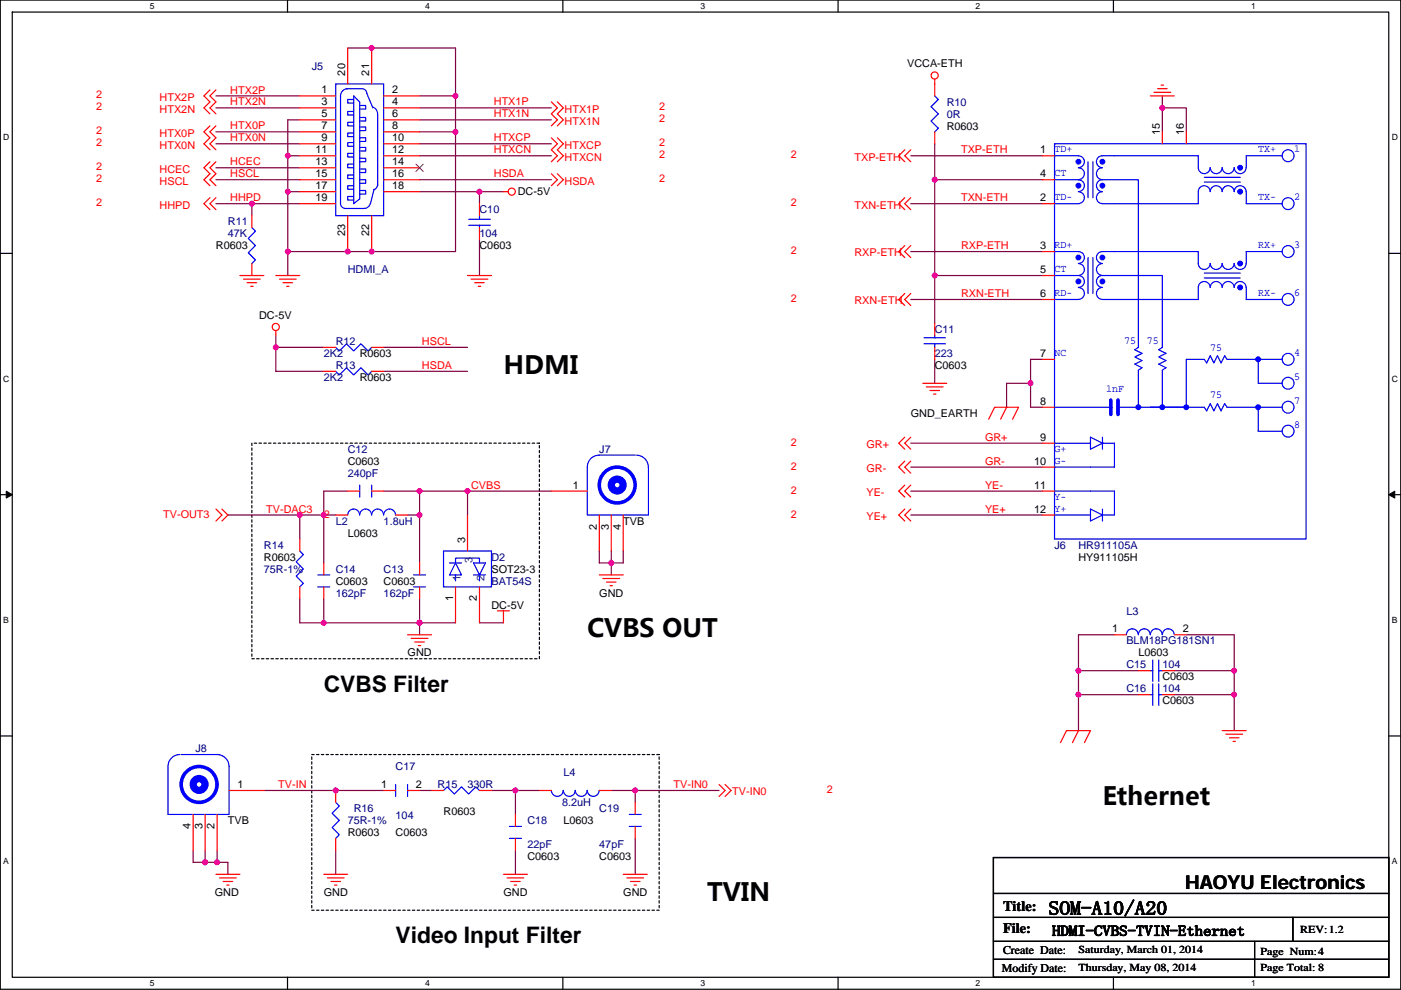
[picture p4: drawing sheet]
<svg xmlns="http://www.w3.org/2000/svg" width="297mm" height="210mm" viewBox="0 0 297 210" stroke-linecap="round" stroke-linejoin="round" font-family="sans-serif">
<path d="M.1 0h296.9v209.8h-296.9zM2.6 2.6h291.8v204.7h-291.8z" fill="none" stroke="#000" stroke-width=".25"/>
<g fill="#fff">
<path d="M31.8 .3h1v2h-1z"/>
<path d="M31.8 207.5h1v2.1h-1z"/>
</g>
<path d="M61 0v2.6M61 207.3v2.5" fill="none" stroke="#000" stroke-width=".25"/>
<g fill="#fff">
<path d="M90.1 .3h1v2h-1z"/>
<path d="M90.1 207.5h1v2.1h-1z"/>
</g>
<path d="M119.3 0v2.6M119.3 207.3v2.5" fill="none" stroke="#000" stroke-width=".25"/>
<g fill="#fff">
<path d="M148.5 .3h1v2h-1z"/>
<path d="M148.5 207.5h1v2.1h-1z"/>
</g>
<path d="M177.7 0v2.6M177.7 207.3v2.5" fill="none" stroke="#000" stroke-width=".25"/>
<g fill="#fff">
<path d="M206.9 .3h1v2h-1z"/>
<path d="M206.9 207.5h1v2.1h-1z"/>
</g>
<path d="M236.1 0v2.6M236.1 207.3v2.5" fill="none" stroke="#000" stroke-width=".25"/>
<g fill="#fff">
<path d="M265.2 .3h1v2h-1z"/>
<path d="M265.2 207.5h1v2.1h-1z"/>
<path d="M.7 28.2h1.3v2h-1.3z"/>
<path d="M295.1 28.2h1.3v2h-1.3z"/>
<path d="M.7 79.3h1.3v2.1h-1.3z"/>
<path d="M295.1 79.3h1.3v2.1h-1.3z"/>
</g>
<path d="M.1 53.7h2.5M294.4 53.7h2.6" fill="none" stroke="#000" stroke-width=".25"/>
<g fill="#fff">
<path d="M.7 130.5h1.2v2h-1.2z"/>
<path d="M295.1 130.5h1.2v2h-1.2z"/>
</g>
<path d="M.1 104.9h2.5M294.4 104.9h2.6" fill="none" stroke="#000" stroke-width=".25"/>
<path d="M1.3 104.2l1.3 .7-1.3 .7zM294.4 104.9l1.3-.7v1.4z" fill="#000" stroke="#000" stroke-width=".21"/>
<g fill="#fff">
<path d="M.7 181.7h1.2v2h-1.2z"/>
<path d="M295.1 181.7h1.2v2h-1.2z"/>
</g>
<path d="M.1 156.1h2.5M294.4 156.1h2.6M210.6 181.9h83.8v25.4h-83.8zM210.6 189.5h83.8M210.6 194.6h83.8M210.6 199.7h83.8M266 199.7v7.6M274.1 194.6v5.1M210.6 203.5h83.8" fill="none" stroke="#000" stroke-width=".25"/>
<path d="M53.4 94h61v45.7h-61zM66.1 160h73.7v33.1h-73.7z" fill="none" stroke="#000" stroke-width=".25" stroke-dasharray=".5 .5"/>
<g fill="none" stroke="#800040" stroke-width=".25">
<path d="M73.7 10.2h22.9v10.1M45.8 30.5h17.8M45.8 28h17.8M45.8 22.9h17.8M45.8 20.3h17.8M45.8 38.1h17.8M45.8 35.6h17.8M61 33v7.7h2.6M61 33h2.6M63.6 25.4h-2.6v7.6M89 20.3h7.6M89 28h7.6"/>
<path d="M89 30.5h27.9M89 33h27.9M89 22.9h27.9M89 25.4h27.9M89 38.1h27.9M96.6 28v25.4h-35.6M96.6 20.3v7.7M193.1 33h27.9M198.2 38.1h22.8M198.2 30.5v7.6M198.2 38.1v20.3M246.4 22.9v5.1"/>
<path d="M246.4 20.3v2.6h5.1v5.1M45.8 43.2h7.6M53.4 43.2v2.5M53.4 43.2h10.2M61 40.7v12.7M61 53.4v5M89 40.7h12.7M101.7 40.7h5M101.7 40.7v2.5M101.7 50.8v7.6M193.1 43.2h27.9M193.1 53.4h27.9"/>
<path d="M198.2 58.4h22.8M198.2 58.4v10.2M58.5 73.7v5.1h10.1M58.5 71.1v2.6M58.5 73.7h10.1M81.3 73.7h17.8M81.3 78.8h17.8M193.1 63.5h27.9M198.2 76.2v5.1M221 76.2h-2.5v5.1M193.1 94h27.9M193.1 99.1h27.9"/>
<path d="M218.5 81.3v5.1h2.5M218.5 81.3h-5.1v5.1M48.3 109.2h15.3M63.6 109.2h5M63.6 109.2v5.1M68.6 109.2h2.6M68.6 109.2v10.2M73.7 104.2h-5.1v5M81.3 104.2h7.7M86.4 109.2h2.6M89 109.2v10.2M89 104.2v5"/>
<path d="M89 104.2h10.1M99.1 104.2h17.8M99.1 104.2v5M127.1 116.9v2.5h2.5M129.6 116.9v2.5M129.6 119.4v2.5M132.1 116.9v2.5h-2.5M193.1 104.2h27.9M193.1 109.2h27.9M63.6 127v5.1h5M68.6 127v5.1M68.6 132.1h20.4"/>
<path d="M89 132.1h7.6M89 132.1v2.5M89 127v5.1M101.7 132.1h5M236.3 134.6h-7.6v7.7M251.5 134.6h10.2v7.7M228.7 142.3v5M228.7 147.3v7.7M228.7 147.3h12.7M228.7 142.3h12.7M249 147.3h12.7M249 142.3h12.7"/>
<path d="M261.7 142.3v5M261.7 147.3v7.7M56.2 167.7h25.1M89 167.7h2.5M104.2 167.7h5.1M109.3 167.7h5.1M109.3 167.7v5M129.6 167.7h5.1M134.7 167.7v2.5M134.7 177.8v7.6M134.7 167.7h17.8M41 180.4v2.5h2.5"/>
<path d="M43.5 180.4v2.5M43.5 182.9h2.5M46 182.9h2.3v2.5M46 180.4v2.5M71.2 180.4v5M109.3 180.4v5"/>
</g>
<g fill="#f0f" stroke="#f0f" stroke-width=".25">
<circle cx="198.2" cy="38.1" r=".5"/>
<circle cx="198.2" cy="58.4" r=".5"/>
<circle cx="218.5" cy="81.3" r=".5"/>
<circle cx="246.4" cy="22.9" r=".5"/>
<circle cx="73.7" cy="53.3" r=".5"/>
<circle cx="61" cy="40.6" r=".5"/>
<circle cx="96.6" cy="20.3" r=".5"/>
<circle cx="61" cy="53.3" r=".5"/>
<circle cx="96.6" cy="27.9" r=".5"/>
<circle cx="78.8" cy="10.2" r=".5"/>
<circle cx="61" cy="33" r=".5"/>
<circle cx="78.8" cy="53.3" r=".5"/>
<circle cx="101.6" cy="40.6" r=".5"/>
<circle cx="53.4" cy="43.2" r=".5"/>
<circle cx="58.5" cy="73.7" r=".5"/>
<circle cx="228.6" cy="147.3" r=".5"/>
<circle cx="261.7" cy="147.3" r=".5"/>
<circle cx="261.7" cy="142.2" r=".5"/>
<circle cx="228.6" cy="142.2" r=".5"/>
<circle cx="63.5" cy="109.2" r=".5"/>
<circle cx="99.1" cy="104.1" r=".5"/>
<circle cx="88.9" cy="109.2" r=".5"/>
<circle cx="68.6" cy="109.2" r=".5"/>
<circle cx="88.9" cy="132.1" r=".5"/>
<circle cx="68.6" cy="132.1" r=".5"/>
<circle cx="88.9" cy="104.1" r=".5"/>
<circle cx="129.6" cy="119.4" r=".5"/>
<circle cx="134.7" cy="167.6" r=".5"/>
<circle cx="71.2" cy="167.6" r=".5"/>
<circle cx="109.3" cy="167.6" r=".5"/>
<circle cx="46" cy="182.9" r=".5"/>
<circle cx="43.5" cy="182.9" r=".5"/>
</g>
<g fill="none" stroke="#f00" stroke-width=".25">
<path d="M44.5 19.1l-1.3 1.2 1.3 1.3-1.3 1.3 1.3 1.3M45.8 19.1l-1.3 1.2 1.3 1.3-1.3 1.3 1.3 1.3M73.7 10.2v7.6M78.8 10.2v7.6M198.2 16.8v3.5M244.7 19.6h3.5M245.4 18.8h2.1M246.2 18.1h.5M44.5 26.7l-1.3 1.3 1.3 1.2-1.3 1.3 1.3 1.3M44.5 34.3l-1.3 1.3 1.3 1.3-1.3 1.2 1.3 1.3M45.8 26.7l-1.3 1.3 1.3 1.2-1.3 1.3 1.3 1.3M45.8 34.3l-1.3 1.3 1.3 1.3-1.3 1.2 1.3 1.3"/>
<path d="M63.6 20.3h7.6M63.6 22.9h7.6M63.6 25.4h7.6M63.6 28h7.6M63.6 30.5h7.6M63.6 33h7.6M63.6 35.6h7.6M63.6 38.1h7.6M81.3 20.3h7.7M81.3 22.9h7.7M81.3 25.4h7.7M81.3 28h7.7"/>
<path d="M81.3 30.5h7.7M81.3 33h7.7M81.3 35.6h7.7M81.3 38.1h7.7M116.9 21.6l1.3 1.3-1.3 1.3 1.3 1.2-1.3 1.3M116.9 29.2l1.3 1.3-1.3 1.3 1.3 1.2-1.3 1.3M116.9 36.9l1.3 1.2-1.3 1.3M118.2 21.6l1.2 1.3-1.2 1.3 1.2 1.2-1.2 1.3M118.2 29.2l1.2 1.3-1.2 1.3 1.2 1.2-1.2 1.3M118.2 36.9l1.2 1.2-1.2 1.3M191.8 31.8l-1.2 1.2 1.2 1.3M193.1 31.8l-1.3 1.2 1.3 1.3"/>
<path d="M198.2 28v2.5M221 33h2.6M221 38.1h2.6M243.9 20.3h5.1M246.4 28v2.5M251.5 28v2.5M44.5 41.9l-1.3 1.3 1.3 1.3M45.8 41.9l-1.3 1.3 1.3 1.3M50.9 58.4h5M51.6 59.2h3.6M52.4 60h2M53.4 45.7v2.6"/>
<path d="M53.4 55.9v2.5M58.5 58.4h5.1M59.2 59.2h3.6M60 60h2M63.6 40.7h7.6M63.6 43.2h7.6M73.7 45.7v7.7M78.8 45.7v7.7M81.3 40.7h7.7M99.1 58.4h5.1M99.9 59.2h3.5M100.6 60h2.1"/>
<path d="M101.7 48.3v2.5M101.7 43.2v2.5M106.7 40.7h1.1M191.8 41.9l-1.2 1.3 1.2 1.3M191.8 52.1l-1.2 1.3 1.2 1.2M193.1 41.9l-1.3 1.3 1.3 1.3M193.1 52.1l-1.3 1.3 1.3 1.2M221 43.2h2.6M221 53.4h2.6M221 58.4h2.6M53.1 60.7h.6M58.5 70.1v1"/>
<path d="M60.8 60.7h.5M68.6 73.7h2.6M68.6 78.8h2.6M78.8 73.7h2.5M78.8 78.8h2.5M101.4 60.7h.5M191.8 62.3l-1.2 1.2 1.2 1.3M193.1 62.3l-1.3 1.2 1.3 1.3M198.2 68.6v2.5M198.2 73.7v2.5M221 76.2h2.6M221 63.5h2.6"/>
<path d="M191.8 92.7l-1.2 1.3 1.2 1.3M191.8 97.8l-1.2 1.3 1.2 1.3M193.1 92.7l-1.3 1.3 1.3 1.3M193.1 97.8l-1.3 1.3 1.3 1.3M195.6 81.3h5.1M196.4 82.1h3.6M197.2 82.8h2M197.9 83.6h.5M209.6 88.9l1.3-2.5h5.1l-1.3 2.5M213.4 86.4l-1.3 2.5M221 86.4h2.6M221 94h2.6"/>
<path d="M221 99.1h2.6M45.8 108l1.3 1.2-1.3 1.3M47.1 108l1.2 1.2-1.2 1.3M63.6 114.3v2.6M68.6 119.4v2.5M71.2 109.2h2.5M73.7 104.2h2.6M78.8 104.2h2.5M83.9 109.2h2.5M89 119.4v2.5M99.1 109.2v7.7M116.9 104.2h7.6"/>
<path d="M127.1 109.2v7.7M129.6 109.2v7.7M132.1 109.2v7.7M191.8 102.9l-1.2 1.3 1.2 1.2M191.8 108l-1.2 1.2 1.2 1.3M193.1 102.9l-1.3 1.3 1.3 1.2M193.1 108l-1.3 1.2 1.3 1.3M221 104.2h2.6M221 109.2h2.6M63.6 124.5v2.5M68.6 124.5v2.5M86.4 134.6h5.1"/>
<path d="M87.2 135.4h3.5M87.9 136.2h2.1M88.7 136.9h.5M89 124.5v2.5M96.6 124.5v7.6M101.7 124.5v7.6M105.5 129.6h2.5M106.7 129.6v2.5M127.1 121.9h5M127.8 122.7h3.6M128.6 123.5h2M129.3 124.2h.6"/>
<path d="M236.3 134.6h2.5M249 134.6h2.5M224.8 157.5l1.3-2.5h5.1l-1.3 2.5M228.7 155l-1.3 2.5M241.4 147.3h2.5M241.4 142.3h2.5M246.4 147.3h2.6M246.4 142.3h2.6M259.1 155h5.1M259.9 155.7h3.6M260.7 156.5h2M261.4 157.2h.5"/>
<path d="M41 172.7v7.7M43.5 172.7v7.7M46 172.7v7.7M48.6 167.7h7.6M71.2 167.7v2.5M71.2 177.8v2.6M81.3 167.7h2.6M86.4 167.7h2.6M91.5 167.7h2.5M101.7 167.7h2.5M109.3 172.7v2.6M109.3 177.8v2.6"/>
<path d="M114.4 167.7h2.5M127.1 167.7h2.5M134.7 170.2v2.5M134.7 175.3v2.5M152.5 166.4l1.2 1.3-1.2 1.2M153.7 166.4l1.3 1.3-1.3 1.2M45.8 185.4h5.1M46.5 186.2h3.6M47.3 187h2M48.1 187.7h.5M68.6 185.4h5.1M69.4 186.2h3.6"/>
<path d="M70.2 187h2M70.9 187.7h.5M106.7 185.4h5.1M107.5 186.2h3.6M108.3 187h2M109 187.7h.5M132.1 185.4h5.1M132.9 186.2h3.6M133.7 187h2M134.4 187.7h.5"/>
<circle cx="198.2" cy="16" r=".76"/>
<circle cx="108.5" cy="40.6" r=".76"/>
<circle cx="58.5" cy="69.3" r=".76"/>
</g>
<g fill="none" stroke="#00f" stroke-width=".25">
<path d="M71.2 17.8h10.1v27.9h-10.1zM73.5 18.8h3.2a1.01 1.01 0 0 1 1.1 1l1.3 3.1M73.7 18.8a1.51 1.51 0 0 0-1.5 1.8M72.2 20.3v22.9a.98 .98 0 0 0 .8 1M75 20.3l1.3 1.3v20.6l-1.3 1zM75 21.1h-1.3v.8h1.3M75 23.6h-1.3v.8h1.3M75 25.9h-1.3v.8h1.3M75 28.2h-1.3v.8h1.3M75 30.2h-1.3v.8h1.3M75 32.5h-1.3v.8h1.3M75 34.8h-1.3v.8h1.3"/>
<path d="M75 37.1h-1.3v.8h1.3M75 39.4h-1.3v.8h1.3M76.3 22.4h1.2v.7h-1.2M76.3 24.9h1.2v.8h-1.2M76.3 26.9h1.2v.8h-1.2M76.3 29.2h1.2v.8h-1.2M76.3 31.3h1.2v.7h-1.2M76.3 33.5h1.2v.8h-1.2M76.3 35.8h1.2v.8h-1.2M76.3 38.1h1.2v.8h-1.2M79 22.7a1.53 1.53 0 0 1 1 1.4M80 39.1a1.26 1.26 0 0 1-.8 1.2"/>
<path d="M80.1 24.2v15.2M198.2 20.3l.7 .8-1.5 1.5 1.5 1.6-1.5 1.5 1.5 1.5-.7 .8M223.6 30.5h53.3v83.8h-53.3zM223.6 33h5a1.26 1.26 0 0 1 1.3 1.3 1.26 1.26 0 0 1-1.3 1.3 1.27 1.27 0 0 1 1.3 1.2 1.27 1.27 0 0 1-1.3 1.3M223.6 38.1h5.1M228.6 38.1a1.26 1.26 0 0 1 1.3 1.3 1.26 1.26 0 0 1-1.3 1.2 1.27 1.27 0 0 1 1.3 1.3 1.27 1.27 0 0 1-1.3 1.3h-5M230.7 34.3v7.6M231.7 34.3v7.6M233.7 33a1.26 1.26 0 0 0-1.2 1.3 1.26 1.26 0 0 0 1.2 1.3 1.27 1.27 0 0 0-1.2 1.2 1.27 1.27 0 0 0 1.2 1.3 1.27 1.27 0 0 0-1.2 1.3 1.27 1.27 0 0 0 1.2 1.2 1.27 1.27 0 0 0-1.2 1.3 1.27 1.27 0 0 0 1.2 1.3M233.7 38.1h7.7v35.6l-.8 .5 1.5 .8-1.5 .7 1.5 .8-1.5 .7 1.5 .8-.7 .5v7.9M233.7 33h20.4v2.6a1.26 1.26 0 0 0 1.2 1.2 1.26 1.26 0 0 0 1.3-1.2 1.27 1.27 0 0 0 1.2 1.2 1.27 1.27 0 0 0 1.3-1.2 1.27 1.27 0 0 0 1.3 1.2 1.27 1.27 0 0 0 1.3-1.2 1.27 1.27 0 0 0 1.2 1.2 1.27 1.27 0 0 0 1.3-1.2M255.3 37.6h7.7"/>
<path d="M255.3 38.6h7.7M271.8 33h-7.6v2.6M53.4 48.3l.8 .7-1.6 1.6 1.6 1.5-1.6 1.5 1.6 1.5-.8 .8M75 41.7h-1.3v.7h1.3M76.3 40.4h1.2v.8h-1.2M78.5 43.2a1.24 1.24 0 0 1-1.2 1h-4.3M79.3 40.2l-.8 3M99.4 46.5h4.5M99.4 47.8h4.5M101.7 47.8v.5M101.7 45.7v.8M223.6 53.4h5a1.26 1.26 0 0 1 1.3 1.2 1.26 1.26 0 0 1-1.3 1.3"/>
<path d="M223.6 58.4h5a1.26 1.26 0 0 1 1.3 1.3 1.26 1.26 0 0 1-1.3 1.3 1.27 1.27 0 0 1 1.3 1.2 1.27 1.27 0 0 1-1.3 1.3h-5M228.6 55.9a1.26 1.26 0 0 1 1.3 1.3 1.26 1.26 0 0 1-1.3 1.2M230.7 54.6v7.7M231.7 54.6v7.7M233.7 55.9a1.26 1.26 0 0 0-1.2 1.3 1.26 1.26 0 0 0 1.2 1.2M233.7 53.4a1.26 1.26 0 0 0-1.2 1.2 1.26 1.26 0 0 0 1.2 1.3M233.7 58.4a1.26 1.26 0 0 0-1.2 1.3 1.26 1.26 0 0 0 1.2 1.3 1.27 1.27 0 0 0-1.2 1.2 1.27 1.27 0 0 0 1.2 1.3M233.7 53.4h20.4v2.5M233.7 58.4h12.7v15.3l-.7 .5 1.5 .8-1.5 .7 1.5 .8-1.5 .7 1.5 .8-.8 .5v7.9M254.1 55.9a1.27 1.27 0 0 0 1.2 1.3 1.27 1.27 0 0 0 1.3-1.3 1.27 1.27 0 0 0 1.3 1.3 1.27 1.27 0 0 0 1.2-1.3 1.27 1.27 0 0 0 1.3 1.3 1.27 1.27 0 0 0 1.3-1.3 1.26 1.26 0 0 0 1.2 1.3 1.26 1.26 0 0 0 1.3-1.3M255.3 57.9h7.7M255.3 58.9h7.7"/>
<path d="M264.2 40.6a1.27 1.27 0 0 0-1.3-1.2 1.27 1.27 0 0 0-1.2 1.2 1.27 1.27 0 0 0-1.3-1.2 1.27 1.27 0 0 0-1.3 1.2 1.27 1.27 0 0 0-1.3-1.2 1.27 1.27 0 0 0-1.2 1.2 1.26 1.26 0 0 0-1.3-1.2 1.26 1.26 0 0 0-1.2 1.3v2.5h-20.4M264.2 40.7v2.5h7.6M271.8 53.4h-7.6v2.5M71.2 73.7l.7 .7 1.6-1.5 1.5 1.5 1.5-1.5 1.5 1.5 .8-.7M71.2 78.8l.7 .7 1.6-1.5 1.5 1.5 1.5-1.5 1.5 1.5 .8-.7M195.9 72.9h4.6M195.9 71.6h4.6M198.2 71.1v.5M198.2 72.9v.8M264.2 61a1.27 1.27 0 0 0-1.3-1.3 1.27 1.27 0 0 0-1.2 1.3 1.27 1.27 0 0 0-1.3-1.3 1.27 1.27 0 0 0-1.3 1.3 1.27 1.27 0 0 0-1.3-1.3 1.27 1.27 0 0 0-1.2 1.3 1.26 1.26 0 0 0-1.3-1.3 1.26 1.26 0 0 0-1.2 1.3v2.5h-20.4M264.2 61v2.5h7.6M266.8 76.2v5.1h5"/>
<path d="M271.8 76.2h-11.6l-.6-.7-.7 1.5-.8-1.5-.7 1.5-.8-1.5-.8 1.5-.5-.8h-3.8v10.2h-14.5M134.7 96.5h-7.7a2.51 2.51 0 0 0-2.5 2.6v10.1h13v-10.1M134.9 96.5a2.53 2.53 0 0 1 2.6 2.6M223.6 86.4h12.2M223.6 94h7.6M231.2 94v-1.3l2.5 1.3M231.2 94v1.3l2.5-1.3M233.7 92.7v2.6M233.7 94h.3M233.7 94h2.6v5.1h-12.7M243.9 86.4h11.4l.5 .7 .8-1.5 .8 1.5 .7-1.5 .8 1.5 .7-1.5 .6 .8h11.6M266.8 86.4v5.1h5"/>
<path d="M63.6 116.9l.7 .7-1.5 1.5 1.5 1.6-1.5 1.5 1.5 1.5-.7 .8M73.7 109.2a1.26 1.26 0 0 1 1.3-1.2 1.26 1.26 0 0 1 1.2 1.2M76.3 102.9v2.5M76.3 109.2a1.26 1.26 0 0 1 1.2-1.2 1.26 1.26 0 0 1 1.3 1.2M78.8 102.9v2.5M78.8 109.2a1.26 1.26 0 0 1 1.3-1.2 1.26 1.26 0 0 1 1.2 1.2M81.3 109.2a1.26 1.26 0 0 1 1.3-1.2 1.26 1.26 0 0 1 1.3 1.2M94 116.9h10.2v7.6h-10.2zM95.3 119.4h2.6M96.6 119.4l1.3 2.5h-2.6zM96.6 119.4v-1h5.1v1M100.4 119.4h2.5l-1.2 2.5z"/>
<path d="M223.6 109.2h7.6M223.6 104.2h12.7v5h-2.6M231.2 109.2v-1.2l2.5 1.2M231.2 109.2v1.3l2.5-1.3M233.7 108v2.5M67.4 124.5h2.5M67.4 121.9h2.5M87.7 124.5h2.5M87.7 121.9h2.5M96.6 121.9v1.3M100.4 121.9h2.5M101.7 121.9v1.3"/>
<path d="M238.8 134.6a1.26 1.26 0 0 1 1.3-1.2 1.26 1.26 0 0 1 1.2 1.2M241.4 134.6a1.26 1.26 0 0 1 1.2-1.2 1.26 1.26 0 0 1 1.3 1.2 1.27 1.27 0 0 1 1.2-1.2 1.27 1.27 0 0 1 1.3 1.2 1.27 1.27 0 0 1 1.3-1.2 1.27 1.27 0 0 1 1.3 1.2M244.4 140v4.5M245.7 140v4.5M243.9 147.3h.5M243.9 142.3h.5M244.4 145.1v4.5M245.7 145.1v4.5M245.7 147.3h.7M245.7 142.3h.7M38.1 160a2.51 2.51 0 0 0-2.5 2.6v10.1h13v-10.1a2.53 2.53 0 0 0-2.6-2.6h-7.6M71.2 170.2l.7 .8-1.5 1.5 1.5 1.5-1.5 1.5 1.5 1.6-.7 .7"/>
<path d="M83.9 166.4v2.5M86.4 166.4v2.5M94 167.7l.8-.8 1.5 1.5 1.6-1.5 1.5 1.5 1.5-1.5 .8 .8M108 175.3h2.6M108 177.8h2.6M116.9 167.6a1.27 1.27 0 0 0 1.3 1.3 1.27 1.27 0 0 0 1.2-1.3 1.27 1.27 0 0 0 1.3 1.3 1.27 1.27 0 0 0 1.3-1.3 1.27 1.27 0 0 0 1.3 1.3 1.27 1.27 0 0 0 1.2-1.3 1.26 1.26 0 0 0 1.3 1.3 1.26 1.26 0 0 0 1.2-1.3M133.4 172.7h2.6M133.4 175.3h2.6"/>
<circle cx="273.1" cy="33" r="1.26"/>
<circle cx="273.1" cy="53.3" r="1.26"/>
<circle cx="273.1" cy="43.2" r="1.26"/>
<circle cx="273.1" cy="76.2" r="1.26"/>
<circle cx="273.1" cy="63.5" r="1.26"/>
<circle cx="273.1" cy="91.4" r="1.26"/>
<circle cx="273.1" cy="81.3" r="1.26"/>
<circle cx="273.1" cy="86.4" r="1.26"/>
</g>
<g fill="#00f" stroke="#00f" stroke-width=".25">
<circle cx="266.7" cy="76.2" r=".5"/>
<circle cx="266.7" cy="86.4" r=".5"/>
<circle cx="233.7" cy="34.3" r=".5"/>
<circle cx="233.7" cy="39.4" r=".5"/>
<circle cx="228.6" cy="34.3" r=".5"/>
<circle cx="228.6" cy="39.4" r=".5"/>
<circle cx="233.7" cy="54.6" r=".5"/>
<circle cx="233.7" cy="59.7" r=".5"/>
<circle cx="228.6" cy="54.6" r=".5"/>
<circle cx="228.6" cy="59.7" r=".5"/>
<circle cx="262.9" cy="35.6" r=".5"/>
<circle cx="262.9" cy="40.6" r=".5"/>
<circle cx="262.9" cy="55.9" r=".5"/>
<circle cx="262.9" cy="61" r=".5"/>
<circle cx="241.3" cy="86.4" r=".5"/>
<circle cx="251.5" cy="86.4" r=".5"/>
<circle cx="246.4" cy="86.4" r=".5"/>
</g>
<g fill="none" stroke="#00f" stroke-width=".76">
<path d="M235.5 84.9v3M237 84.9v3"/>
<circle cx="130.9" cy="102.9" r="3.8"/>
<circle cx="42.2" cy="166.4" r="3.8"/>
</g>
<g fill="none" stroke="#00f" stroke-width="1.5">
<circle cx="130.9" cy="102.9" r="1.26"/>
<circle cx="42.2" cy="166.4" r="1.26"/>
</g>
<path d="M88.2 34.8l1.5 1.6M89.7 34.8l-1.5 1.6" fill="none" stroke="#804000" stroke-width=".21"/>
<g font-size="5.3">
<text x="106.7" y="79.3">HDMI</text>
<text x="124.5" y="135.2">CVBS OUT</text>
<text x="233.7" y="170.8">Ethernet</text>
<text x="149.9" y="191.1">TVIN</text>
</g>
<g font-size="4.8">
<text x="68.6" y="146.7">CVBS Filter</text>
<text x="83.9" y="200.1">Video Input Filter</text>
</g>
<g font-size="4.1">
<text x="251.3" y="188.5">HAOYU Electronics</text>
<text x="222.3" y="194">SOM-A10/A20</text>
</g>
<g font-size="3">
<text x="212.7" y="193.3">Title:</text>
<text x="212.7" y="197.9">File:</text>
<text x="223.1" y="198.5">HDMI-CVBS-TVIN-Ethernet</text>
</g>
<g font-size="2.5">
<text x="212.7" y="202.4">Create Date:</text>
<text x="212.4" y="206.2">Modify Date:</text>
</g>
<g font-size="2.3" fill="#000080">
<text x="66.1" y="14.8">J5</text>
<text x="200.7" y="22.4">R10</text>
<text x="200.7" y="24.9">0R</text>
<text x="48.3" y="47.8">R11</text>
<text x="101.7" y="45.3">C10</text>
<text x="48.3" y="50.3">47K</text>
<text x="101.7" y="50.3">104</text>
<text x="73.7" y="58">HDMI_A</text>
<text x="198.2" y="70.7">C11</text>
<text x="68.6" y="75.7">2K2</text>
<text x="71.2" y="73.2">R12</text>
<text x="198.2" y="75.7">223</text>
<text x="68.6" y="80.8">2K2</text>
<text x="71.2" y="78.3">R13</text>
<text x="73.7" y="96.1">C12</text>
<text x="73.7" y="101.1">240pF</text>
<text x="127.1" y="96.1">J7</text>
<text x="71.2" y="111.3">L2</text>
<text x="81.3" y="111.3">1.8uH</text>
<text x="55.9" y="116.4">R14</text>
<text x="104.2" y="118.9">D2</text>
<text x="223.6" y="116.4">J6</text>
<text x="228.7" y="116.4">HR911105A</text>
<text x="55.9" y="121.5">75R-1%</text>
<text x="71.2" y="121.5">C14</text>
<text x="81.3" y="121.5">C13</text>
<text x="104.2" y="124">BAT54S</text>
<text x="71.2" y="126.5">162pF</text>
<text x="81.3" y="126.5">162pF</text>
<text x="238.8" y="130.3">L3</text>
<text x="238.8" y="136.7">BLM18PG181SN1</text>
<text x="238.8" y="141.8">C15</text>
<text x="246.4" y="141.8">104</text>
<text x="238.8" y="146.9">C16</text>
<text x="246.4" y="146.9">104</text>
<text x="41.5" y="159.6">J8</text>
<text x="83.9" y="163.4">C17</text>
<text x="92.8" y="167.2">R15</text>
<text x="99.1" y="167.2">330R</text>
<text x="119.4" y="164.6">L4</text>
<text x="75" y="172.3">R16</text>
<text x="83.9" y="173.8">104</text>
<text x="119.2" y="171">8.2uH</text>
<text x="127.1" y="172.3">C19</text>
<text x="73.7" y="174.8">75R-1%</text>
<text x="111.8" y="174.8">C18</text>
<text x="111.8" y="179.9">22pF</text>
<text x="127.1" y="179.9">47pF</text>
</g>
<g font-size="2.3">
<text x="73.2" y="16" transform="rotate(-90 73.2 16)">20</text>
<text x="78.3" y="16" transform="rotate(-90 78.3 16)">21</text>
<text x="192.3" y="14.3">VCCA-ETH</text>
<text x="68.1" y="19.8">1</text>
<text x="68.1" y="22.4">3</text>
<text x="83.1" y="19.8">2</text>
<text x="83.1" y="22.4">4</text>
<text x="68.1" y="24.9">5</text>
<text x="68.1" y="27.4">7</text>
<text x="68.1" y="30">9</text>
<text x="83.1" y="24.9">6</text>
<text x="83.1" y="27.4">8</text>
<text x="83.1" y="30">10</text>
<text x="200.7" y="27.5">R0603</text>
<text x="245.9" y="28.7" transform="rotate(-90 245.9 28.7)">15</text>
<text x="251" y="28.7" transform="rotate(-90 251 28.7)">16</text>
<text x="66.9" y="32.5">11</text>
<text x="66.9" y="35.1">13</text>
<text x="83.1" y="32.5">12</text>
<text x="83.1" y="35.1">14</text>
<text x="220.5" y="32.5">1</text>
<text x="66.9" y="37.6">15</text>
<text x="66.9" y="40.1">17</text>
<text x="83.1" y="37.6">16</text>
<text x="83.1" y="40.1">18</text>
<text x="109.8" y="41.4">DC-5V</text>
<text x="220.5" y="37.6">4</text>
<text x="66.9" y="42.7">19</text>
<text x="220.5" y="42.7">2</text>
<text x="45.8" y="52.9">R0603</text>
<text x="73.2" y="50.1" transform="rotate(-90 73.2 50.1)">23</text>
<text x="78.3" y="50.1" transform="rotate(-90 78.3 50.1)">22</text>
<text x="101.7" y="52.9">C0603</text>
<text x="220.5" y="52.8">3</text>
<text x="220.5" y="57.9">5</text>
<text x="220.5" y="63">6</text>
<text x="54.9" y="67.6">DC-5V</text>
<text x="76.3" y="75.7">R0603</text>
<text x="220.5" y="75.7">7</text>
<text x="76.3" y="80.8">R0603</text>
<text x="198.2" y="78.3">C0603</text>
<text x="193.1" y="88.4">GND_EARTH</text>
<text x="220.5" y="85.9">8</text>
<text x="220.5" y="93.5">9</text>
<text x="73.7" y="98.6">C0603</text>
<text x="219.3" y="98.6">10</text>
<text x="121.5" y="103.6">1</text>
<text x="219.3" y="103.6">11</text>
<text x="73.7" y="113.8">L0603</text>
<text x="126.5" y="112.3" transform="rotate(-90 126.5 112.3)">2</text>
<text x="129.1" y="112.3" transform="rotate(-90 129.1 112.3)">3</text>
<text x="131.6" y="112.3" transform="rotate(-90 131.6 112.3)">4</text>
<text x="132.1" y="111.3">TVB</text>
<text x="219.3" y="108.7">12</text>
<text x="55.9" y="118.9">R0603</text>
<text x="98.6" y="115.1" transform="rotate(-90 98.6 115.1)">3</text>
<text x="228.7" y="118.9">HY911105H</text>
<text x="71.2" y="124">C0603</text>
<text x="81.3" y="124">C0603</text>
<text x="104.2" y="121.5">SOT23-3</text>
<text x="96.1" y="127.6" transform="rotate(-90 96.1 127.6)">1</text>
<text x="101.1" y="127.6" transform="rotate(-90 101.1 127.6)">2</text>
<text x="104.2" y="129.1">DC-5V</text>
<text x="127.1" y="126.5">GND</text>
<text x="235.8" y="134.1">1</text>
<text x="250.8" y="134.1">2</text>
<text x="86.4" y="139.2">GND</text>
<text x="241.4" y="139.2">L0603</text>
<text x="246.4" y="149.4">C0603</text>
<text x="246.4" y="144.3">C0603</text>
<text x="50.4" y="167.1">1</text>
<text x="80.8" y="167.1">1</text>
<text x="88.2" y="167.1">2</text>
<text x="94" y="172.8">R0603</text>
<text x="40.4" y="175.8" transform="rotate(-90 40.4 175.8)">4</text>
<text x="43" y="175.8" transform="rotate(-90 43 175.8)">3</text>
<text x="45.5" y="175.8" transform="rotate(-90 45.5 175.8)">2</text>
<text x="48.3" y="174.8">TVB</text>
<text x="73.7" y="177.3">R0603</text>
<text x="83.9" y="177.3">C0603</text>
<text x="119.4" y="174.8">L0603</text>
<text x="111.8" y="182.4">C0603</text>
<text x="127.1" y="182.4">C0603</text>
<text x="45.5" y="190">GND</text>
<text x="68.6" y="190">GND</text>
<text x="106.7" y="190">GND</text>
<text x="132.1" y="190">GND</text>
<text x="275.7" y="197.9">REV:1.2</text>
<text x="228.7" y="202.2">Saturday, March 01, 2014</text>
<text x="267.3" y="202.5">Page Num:4</text>
<text x="228.7" y="206">Thursday, May 08, 2014</text>
<text x="267.3" y="206">Page Total: 8</text>
</g>
<g font-size="2.3" fill="#f00">
<text x="20.4" y="20.9">2</text>
<text x="20.4" y="23.4">2</text>
<text x="33.8" y="21.4">HTX2P</text>
<text x="33.8" y="23.9">HTX2N</text>
<text x="48.8" y="22.4">HTX2N</text>
<text x="48.8" y="19.8">HTX2P</text>
<text x="104.7" y="22.4">HTX1P</text>
<text x="119.7" y="23.9">HTX1P</text>
<text x="139.8" y="23.4">2</text>
<text x="20.4" y="28.5">2</text>
<text x="33.8" y="29">HTX0P</text>
<text x="48.8" y="30">HTX0N</text>
<text x="48.8" y="27.5">HTX0P</text>
<text x="104.7" y="30">HTXCP</text>
<text x="104.7" y="24.9">HTX1N</text>
<text x="119.7" y="26.5">HTX1N</text>
<text x="139.8" y="26">2</text>
<text x="20.4" y="31">2</text>
<text x="33.8" y="31.5">HTX0N</text>
<text x="48.8" y="35.1">HCEC</text>
<text x="104.7" y="32.5">HTXCN</text>
<text x="119.7" y="31.5">HTXCP</text>
<text x="119.7" y="34.1">HTXCN</text>
<text x="139.8" y="31">2</text>
<text x="139.8" y="33.6">2</text>
<text x="167.7" y="33.6">2</text>
<text x="181.2" y="34.1">TXP-ETH</text>
<text x="203.8" y="32.5">TXP-ETH</text>
<text x="20.4" y="36.1">2</text>
<text x="20.4" y="38.7">2</text>
<text x="33.8" y="36.6">HCEC</text>
<text x="33.8" y="39.2">HSCL</text>
<text x="48.8" y="37.6">HSCL</text>
<text x="104.7" y="37.6">HSDA</text>
<text x="119.7" y="39.2">HSDA</text>
<text x="139.8" y="38.7">2</text>
<text x="20.4" y="43.7">2</text>
<text x="33.8" y="44.2">HHPD</text>
<text x="48.8" y="42.7">HHPD</text>
<text x="167.7" y="43.7">2</text>
<text x="181.2" y="44.2">TXN-ETH</text>
<text x="203.8" y="42.7">TXN-ETH</text>
<text x="167.7" y="53.9">2</text>
<text x="203.8" y="52.9">RXP-ETH</text>
<text x="181.2" y="54.4">RXP-ETH</text>
<text x="167.7" y="64.1">2</text>
<text x="181.2" y="64.6">RXN-ETH</text>
<text x="203.8" y="63">RXN-ETH</text>
<text x="89.5" y="73.2">HSCL</text>
<text x="89.5" y="78.3">HSDA</text>
<text x="167.7" y="94.5">2</text>
<text x="183.7" y="95">GR+</text>
<text x="208.8" y="93.5">GR+</text>
<text x="167.7" y="99.6">2</text>
<text x="183.7" y="100.1">GR-</text>
<text x="208.8" y="98.6">GR-</text>
<text x="99.9" y="103.7">CVBS</text>
<text x="167.7" y="104.7">2</text>
<text x="183.7" y="105.2">YE-</text>
<text x="208.8" y="103.7">YE-</text>
<text x="34.6" y="109.8">TV-OUT3</text>
<text x="56.4" y="108.7">TV-DAC3</text>
<text x="68.6" y="109.8">2</text>
<text x="167.7" y="109.8">2</text>
<text x="183.7" y="110.3">YE+</text>
<text x="208.8" y="108.7">YE+</text>
<text x="59" y="167.2">TV-IN</text>
<text x="142.8" y="167.2">TV-IN0</text>
<text x="155.3" y="168.7">TV-IN0</text>
<text x="175.3" y="168.2">2</text>
</g>
<g font-size="2.3" fill="#00f">
<text x="223.6" y="32.3">TD+</text>
<text x="266.8" y="32.3">TX+</text>
<text x="274.4" y="32.3">1</text>
<text x="223.6" y="37.4">CT</text>
<text x="223.6" y="42.5">TD-</text>
<text x="266.8" y="42.5">TX-</text>
<text x="274.4" y="42.5">2</text>
<text x="223.6" y="52.6">RD+</text>
<text x="266.8" y="52.6">RX+</text>
<text x="274.4" y="52.6">3</text>
<text x="223.6" y="57.7">CT</text>
<text x="223.6" y="62.8">RD-</text>
<text x="266.8" y="62.8">RX-</text>
<text x="274.4" y="62.8">6</text>
<text x="223.6" y="75.5">NC</text>
<text x="238.3" y="73">75</text>
<text x="243.1" y="73">75</text>
<text x="256.6" y="74.5">75</text>
<text x="274.4" y="75.5">4</text>
<text x="234.5" y="83.1">1nF</text>
<text x="274.4" y="80.6">5</text>
<text x="256.6" y="84.4">75</text>
<text x="274.4" y="85.7">7</text>
<text x="223.6" y="95.8">G+</text>
<text x="274.4" y="90.7">8</text>
<text x="223.6" y="98.4">G-</text>
<text x="223.6" y="106">Y-</text>
<text x="223.6" y="108.5">Y+</text>
</g>
<g font-size="2.3" fill="#004080">
<text x="100.2" y="119.4" transform="rotate(-90 100.2 119.4)">3</text>
<text x="97.6" y="123.2" transform="rotate(-90 97.6 123.2)">1</text>
<text x="102.7" y="123.2" transform="rotate(-90 102.7 123.2)">2</text>
</g>
<g font-size="1.8">
<text x="31.8" y="1.9">5</text>
<text x="90.1" y="1.9">4</text>
<text x="148.5" y="1.9">3</text>
<text x="206.9" y="1.9">2</text>
<text x="265.2" y="1.9">1</text>
<text x=".7" y="29.8">D</text>
<text x="295.1" y="29.8">D</text>
<text x=".7" y="81">C</text>
<text x="295.1" y="81">C</text>
<text x=".7" y="132.1">B</text>
<text x="295.1" y="132.1">B</text>
<text x=".7" y="183.3">A</text>
<text x="295.1" y="183.3">A</text>
<text x="31.8" y="209.2">5</text>
<text x="90.1" y="209.2">4</text>
<text x="148.5" y="209.2">3</text>
<text x="206.9" y="209.2">2</text>
<text x="265.2" y="209.2">1</text>
</g>
</svg>
